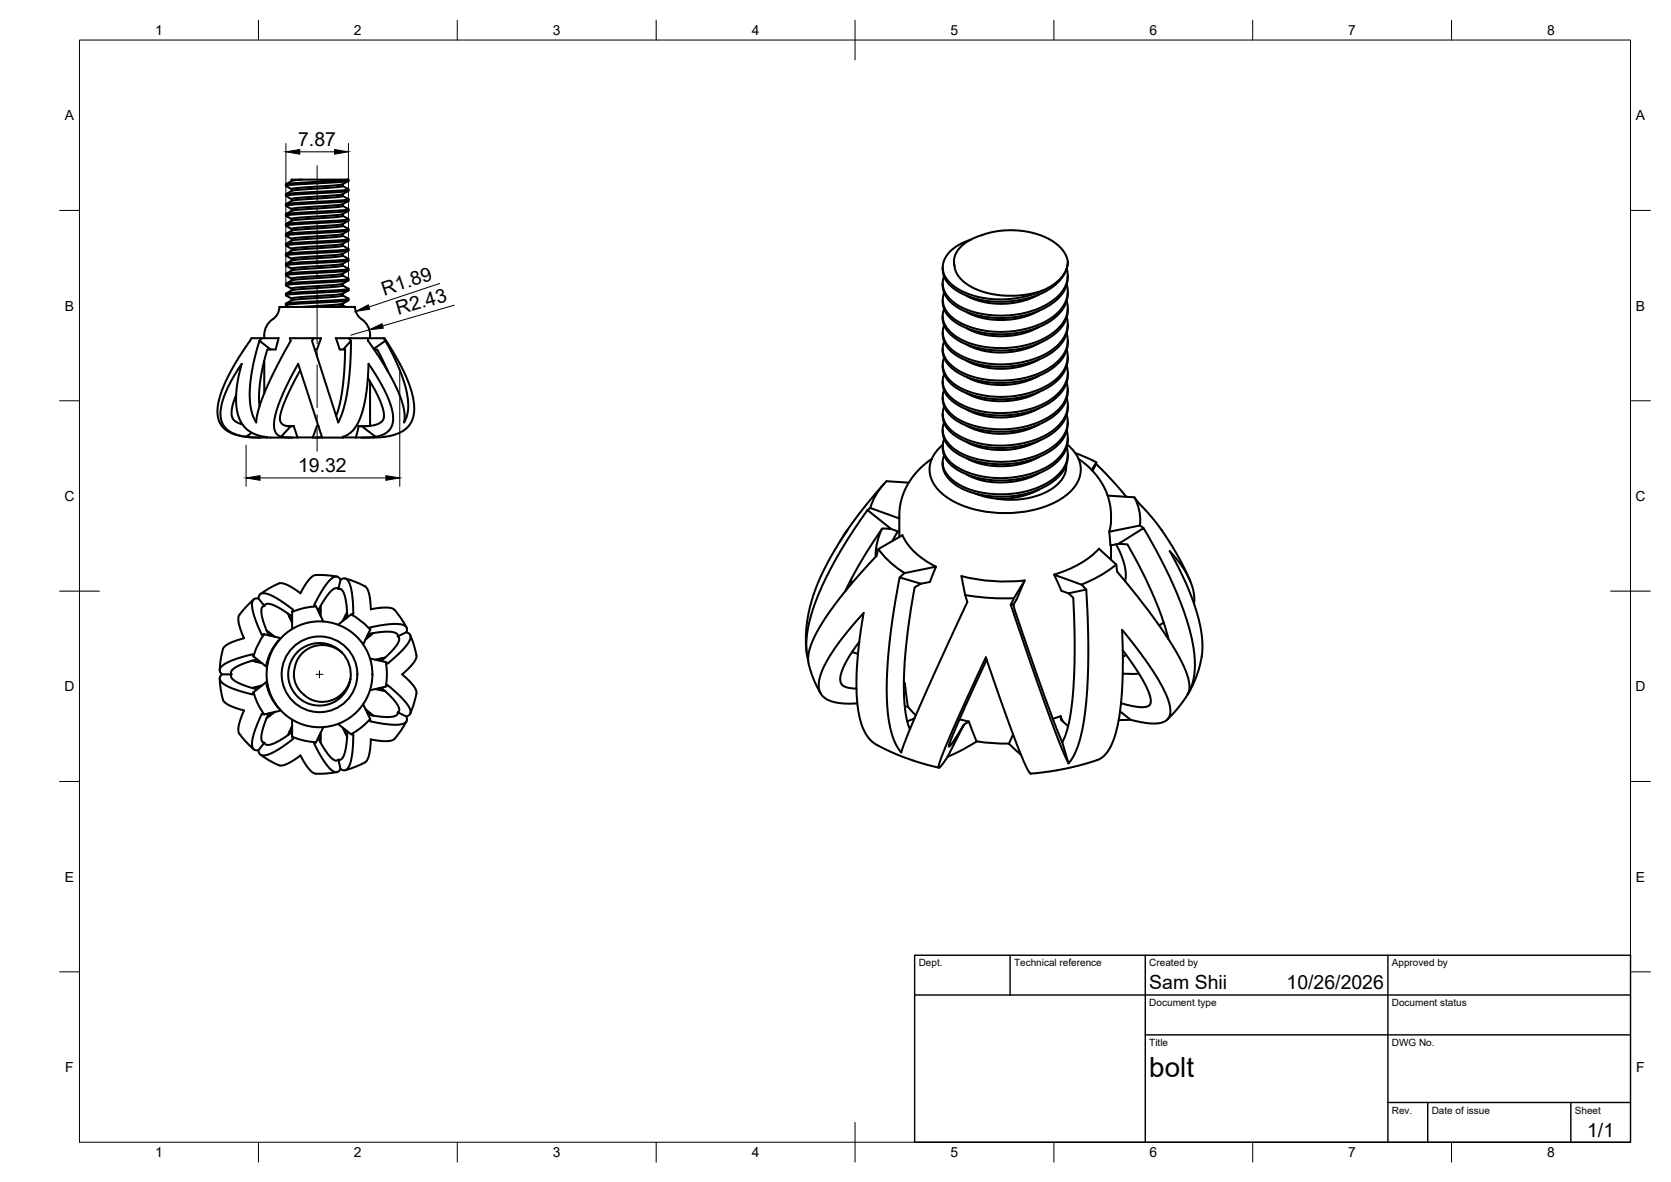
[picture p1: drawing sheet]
<svg xmlns="http://www.w3.org/2000/svg" width="420mm" height="297mm" viewBox="0 0 420 297" stroke-linecap="round" stroke-linejoin="round" font-family="sans-serif">
<!-- layer: Visible -->
<g fill="none" stroke="#000" stroke-width=".51">
<path d="M71.9 46.3v.4M71.9 53.8v.4M71.9 46.3l1.5-.9 1.9-.2 12.2-.1zM71.9 59.2l1.4 .8M71.9 49.2l1.4 .8M71.9 46.7l1.4 .8M73.3 47.5v.5M73.3 50v.5M73.3 52.5v.5M73.3 57.5v.5M75.9 45.1h-2.6v.4M86.1 58.8l-2.5 .3-9.1 .7-1.2 .2"/>
<path d="M86.1 53.8l-12 1-.8 .2v.5M86.1 51.3l-11 .9-1.8 .3M86.1 48.8l-1.6 .3-10.1 .7-1.1 .2M86.2 58.8l-.1 .5-.8 .2-11.6 .9-1.8 .9M86.2 56.8l-1.6 .3-10.7 .7-2 1M86.2 54.3l-2.3 .3-9.9 .7-.6 .1-1.5 .9M86.2 51.8l-2.1 .3-10 .7-.7 .1-1.5 .9M86.2 46.8l-2.4 .3-9.9 .7-.5 .1-1.5 .9M86.2 46.7l1.4 .9-1.6 .2-13.2 .8-.9 .2v.4M86.2 49.2l1.4 .9-2.1 .3-13.1 .8-.5 .1v.4M86.2 51.7l1.4 .9-2.6 .3-11.2 .6-1.9 .3M86.2 54.2l1.4 .9-2.9 .3-11.6 .7-1.2 .2v.4"/>
<path d="M86.2 56.7l1.4 .9-2.6 .3-12.1 .7-1 .2v.4M86.2 59.2l1.4 .9-2.2 .3-12.9 .8-.6 .1v.4M86.2 46.3v.5M86.2 56.3v.5M87.5 45.1l.1 .4-1.1 .2-12.4 .7-2.2 .3M87.6 55.5l-1.5 .8-.6 .2-9.9 .7-2.3 .3M87.6 45.5l-1.5 .8-.7 .2-9.6 .6-2.5 .4M87.6 48l-1.4 .8v.5l-.3 .1-11.6 .9-.9 .1-1.5 .9M87.6 58l-1.4 .8M87.6 53l-1.4 .8v.5M87.6 50.5l-1.4 .8v.5M87.6 57.6v.4l-1.2 .2-11.9 .7-2.6 .3"/>
<path d="M87.6 55.1v.4l-1 .2-11.8 .6-2.9 .4 1.4 .8M87.6 52.6v.4l-.8 .1-13.2 .8-1.7 .3 1.4 .8M87.6 50.1v.4l-1.1 .2-12.1 .7-2.5 .3 1.4 .8M87.6 47.6v.4l-1 .2-12.5 .7-2.2 .3M246.8 59.1l3.1-.9 3.7-.3 3.4 .1 3.7 .8 3 1.2 2.4 1.7 1.7 2 .7 2.1M246.8 59.1a9.5 9.5 0 0 0-6.7 5.2l-.2 1.7 .1 .8M70.2 77.1h19.1a3.8 3.8 0 0 0 1.6 3.1M70.3 77.1a4.1 4.1 0 0 1-2.3 3.5l-1.1 1.7-.4 1.3-.1 1.4M71.9 63.8v.4M71.9 66.3v.4M71.9 76.3v.4M71.9 71.7l1.4 .8"/>
<path d="M71.9 69.2l1.4 .8M71.9 66.7l1.4 .8M73.3 60v.5M73.3 67.5v.5M73.3 70v.5M73.3 72.5v.5M86.1 73.8l-12 1-.8 .2v.5M86.1 71.3l-10.8 .9-2 .3M86.1 68.8l-2.7 .4-8.8 .6-1.3 .2M86.1 63.8l-1.9 .3-10 .7-.9 .2v.5M86.1 61.3l-1.7 .3-10.1 .7-1 .2v.5M86.2 76.3l-2.4 .3-7.8 .5"/>
<path d="M86.2 76.8l-2.7 .3M86.2 74.3l-2.1 .3-10 .7-.7 .1-1.5 .9M86.2 71.3l-.1 .5-.8 .2-11.6 .9-1.8 .9M86.2 69.3l-1.7 .3-10.7 .7-1.9 1M86.2 66.8l-2.4 .3-9.9 .7-.5 .1-1.5 .9M86.2 64.3l-2.2 .3-9.9 .7-.7 .1-1.5 .9M86.2 61.8l-2 .3-10.1 .7-.7 .2-1.5 .8M86.2 61.7l1.4 .9-2.8 .3-10.9 .6-2 .3M86.2 64.2l1.4 .9-2.8 .3-11.4 .7-1.5 .2M86.2 66.7l1.4 .9-2.8 .3-12 .7-.9 .2v.4M86.2 69.2l1.4 .9-2.1 .3-12.4 .7-1.2 .2v.4M86.2 71.7l1.4 .9-2.6 .3-11.9 .7-1.2 .2v.4"/>
<path d="M86.2 74.2l1.4 .9-2.6 .3-11.5 .7-1.6 .2M86.2 66.3v.5M86.2 76.3v.5M86.2 76.7l.7 .4M87.6 65.5l-1.5 .8-.5 .1-9.8 .7-2.5 .4M87.6 75.5l-1.4 .8M87.6 73l-1.4 .8v.5M87.6 70.5l-1.4 .8M87.6 68l-1.4 .8v.5M87.6 63l-1.4 .8v.5M87.6 60.5l-1.4 .8v.5M87.6 75.1v.4l-1.2 .2-11.9 .7-2.6 .3 .7 .4"/>
<path d="M87.6 72.6v.4l-.6 .1-13.1 .8-2 .3 1.4 .8M87.6 70.1v.4l-1 .2-12.5 .7-2.2 .3M87.6 67.6v.4l-1.1 .2-12.1 .7-2.5 .3M87.6 65.1v.4l-1.1 .2-12.4 .7-2.2 .3M87.6 62.6v.4l-.7 .1-13.2 .8-1.8 .3 1.4 .8M87.6 60.1v.4l-1 .1-12.3 .8-2.4 .3 1.4 .8M244.1 60.2l-2 .8-2.2 1.3-1.5 1.4-1.1 1.9-.3 1.9 .4 1.6 1.1 1.6 1.7 1.5 2.2 1.2 2.4 .9 3.2 .7 2.3 .2h2.9l3.1-.4 3.1-.7 2.7-1.1-3.8 1-3.2 .3-3.9-.1-4.3-1-2.9-1.2-2.5-2-1.2-1.9-.4-2.4M261.2 78.1l-1.9 .9-1.8 .7-2.6 .5-2.6 .2-2.7-.1-2.6-.4-2.3-.7-1.7-.8M261.2 74l-1.8 .9-2.5 .8-2.3 .5-2.4 .2-2.9-.2-2.5-.4-2.2-.7-1.6-.8M268.2 67.5l.3 2.1-.5 2-1.2 2-1.5 1.5-2.6 1.7-2.3 1-3.4 1-3.4 .5h-3.4l-3.2-.4-2.9-.7-3.1-1.4-2.1-1.6-1.3-1.8-.6-1.9 .4-2M268.2 75.6l.3 2.2-.5 2.1-1.1 1.7-1.9 1.9-2.3 1.4-2.3 1.1-3.4 .9-3.6 .5h-3.4l-3.2-.4-3.7-1-2.2-1.1-2.2-1.7-1.3-2-.4-1.6 .4-1.9M268.2 71.6l.3 1.9-.5 2.2-1.2 2-1.8 1.7-1.9 1.3-2.9 1.3-3 .8-3.4 .5-3 .1-3.8-.4-3.7-1.1-2.6-1.2-1.7-1.3-1.4-1.8-.4-1.1-.2-1.2 .4-1.7"/>
<path d="M268.2 79.7l.3 1.9-.5 2.2-1.1 1.9-1.9 1.9-2.2 1.4-3 1.3-3.2 .8-3.4 .4h-3.5l-3.7-.5-3.1-1-2.3-1.2-1.8-1.4-1.2-1.7-.5-1.9 .3-2M268.5 65.8a7.7 7.7 0 0 1-4.2 6.1l-2.2 1.1M268.5 77.4l-.1 1.9-.6 1.5-1.4 2-1.8 1.6-2.2 1.3-3.3 1.3-2.5 .6-3.1 .4-2.8 .1-3.1-.3-3.4-.8-2.6-1.1-2-1.3-1.4-1.5-1-1.9-.2-1.8M268.5 73.3l-.2 2-.7 1.8-1.3 1.7-1.8 1.6-2.5 1.5-2.7 1-2.9 .7-3.5 .4-3.4-.1-2.8-.3-2.7-.8-2.9-1.3-1.9-1.4-1.3-1.3-.7-1.9-.2-1.6M268.5 69.2l-.2 2-.6 1.7-1.1 1.6-1.9 1.7-2.3 1.3-2.7 1.2-2.7 .7-3.3 .4h-4l-3.1-.4-2.4-.6-2.7-1.1-2.1-1.5-1.4-1.4-.8-1.7-.2-1.9M268.5 65.8l-.4 2-.8 1.6-1.1 1.4-2 1.6-2.2 1.3-2.6 1-3.1 .7-3.4 .4h-3.1l-3.1-.4-2.9-.8-2.2-1-2.1-1.4-1.5-1.5-.8-1.7-.2-1.9M59.4 99.3l-1 3-.1 2.4 .7 1.1 2 .9M65.2 85.6l.6-.6h4.3l-.8 2.8h-1.2M65.2 85.6l-1.7 6.7-.6 4.1-.1 2.2 .3 4.1 .4 1.6 .9 1.9 .7-3.6 1.6-4.3 3-6.5 3-5.5a.88 .88 0 0 0 .2-1.3h6a.98 .98 0 0 0-.2 1.5l6.3 19.7 1.3-3.3 1-4.3 .7-6.1 .2-6.9-1.9 2.2h.5l-.4 7.6-.7 4.9-1.2 4.2M65.2 85.6l2.9 2.2h-.9l-1.2 4.5-.8 5.7 .1 4.1M65.8 85h-1.6a.9 .9 0 0 0-1.3 .6l-3.5 5.3-2.8 5.2-.8 2.2-.9 2.7-.2 3 .2 1.1 .5 1.3 .7 1 1.3 1 1.6 .8 1.9 .5 4.5 .3M66.4 90.7v8.2"/>
<path d="M75.5 93l-3.4 6.8-1.6 4.6-.1 1.3 .4 .7 1 .6 1.3 .1M78.9 85h1.8l-1 2.8M79.1 87.8h.6M84.4 85h3.3M84.5 85l.9 2.8h.9M88.2 85.6l-.5-.6h4.8a1.6 1.6 0 0 0 .7 1.5l4.3 6.7 2.7 5.4 1.3 4.1 .2 1.6-.1 1.9 .6-1.2 .3-1.4 .1-2.9-.9-4.3-1.2-3.6-2-4.3-1.6-2.9-2.9 2.1M90.9 80.2l1.4 1.5 .6 1.2 .2 1.3M92.5 95l3 5.5 .9 2.8 .1 1.7-.5 .9-1.2 .7-1.7 .4-2.1 .1M92.5 85h3.9l.5 .6M93 84.3v.7M93 95.9v11.1M94.1 87.8h.7l2.7 5.5"/>
<path d="M96.4 85h.3l3.2 5.3 1.5 2.8 1.4 3.1 1.2 4.5 .2 2.1-.3 1.9-.4 1.1-.8 1.3-1.4 1.2-1.1 .6-1.4 .5-2.5 .4-5.4 .2M261.2 98.5l-1.7 .9-2.5 .8-4.5 .6-3-.1-2.1-.3-2.5-.7-1.9-.9M261.2 94.4l-1.6 .8-2.6 .9-2.1 .4-2.7 .3-2.9-.2-2.6-.4-2.1-.7-1.6-.8M261.2 82.2l-1.9 .9-2.3 .7-2.8 .6-2.2 .1-2.8-.1-2.2-.4-2.2-.7-1.8-.9M261.3 90.3l-1.7 .9-2.1 .7-2.3 .5-2.7 .3-2.4-.1-2.7-.3-2.2-.7-2.2-1M261.3 86.3l-1.8 .8-2.2 .7-2.5 .6-2.5 .2-2.8-.1-2.3-.4-2.1-.6-2.1-1M268.2 83.8l.3 2.1-.4 1.9-1.1 1.9-2 1.9-1.9 1.3-2.7 1.3-2.7 .8-4.1 .6h-3.2l-3.4-.3-3.2-.9-2.9-1.3-2.3-1.8-1.2-1.8-.4-1.7 .4-2M268.2 96l.3 2.1-.4 1.9-1.1 1.9-1.8 1.9-2.3 1.5-2.5 1.1-3.6 1-3.4 .5h-3l-3.4-.4-3.4-.9-2.7-1.3-2.3-1.8-1.1-1.6-.5-1.8 .4-2M268.2 87.9l.3 2.1-.5 2-1.1 1.9-1.9 1.8-1.9 1.3-2.7 1.2-3.2 1-4 .5-3.9-.1-3.8-.6-3.1-1.1-2.1-1.1-1.8-1.6-1.1-1.7-.4-1.7 .4-1.9M268.2 92l.3 2-.4 2-1.4 2.2-1.7 1.6-2.4 1.6-2.4 1-2.3 .7-4.1 .6-3 .1-3.8-.4-3-.8-3.1-1.4-2.4-1.9-1-1.5-.5-1.7 .4-2.1M268.5 97.8l-.3 2.2-.6 1.7-1.2 1.6-2 1.7-2 1.1-2.7 1.2-2.9 .7-3.3 .4-3.2 .1-2.7-.3-3.4-.8-2.4-1-2.5-1.7-1.2-1.3-.9-1.8-.2-1.8M268.5 93.7l-.2 2-.8 2-1.3 1.6-2.1 1.8-2.6 1.4-2.2 .8-2.7 .7-3.3 .4-3.8-.1-3-.4-2.6-.7-2.2-1-2.3-1.5-1.3-1.3-.9-1.7-.2-2"/>
<path d="M268.5 89.6l-.2 2.2-.9 2-1.5 1.8-1.6 1.3-2.7 1.4-2.5 1-2.7 .6-3.1 .4h-2.9l-3.3-.4-3.2-.8-2.1-.9-2-1.2-1.6-1.6-.9-1.7-.3-2M268.5 85.5l-.2 2.1-.5 1.5-1.5 1.9-1.8 1.6-2.4 1.4-3 1.2-2.9 .7-2.5 .3h-3.1l-3.3-.3-2.6-.6-2.9-1.1-1.7-1-1.9-1.9-1-1.9-.2-1.8M268.5 81.5l-.2 1.9-.8 1.9-1.2 1.8-1.9 1.5-2.3 1.3-2.6 1.1-3.1 .7-3.1 .4h-3.4l-3-.4-3.5-.9-2.3-1.1-1.6-1.1-1.6-1.8-.7-1.5-.2-1.8M61.9 109.8l5.4 .1M63.3 108.8l-1.4 1-2-.4-1.3-.5-1.1-.6-.9-.8-.7-1.1-.4-1.2v-2.6l.9-3.2 1.6-3.5 2.8-4.5-1.2 5.3-.2 4.2 .4 3.4 1 2.2 1.9 1.9 2.7 1.1 2.1 .4 6.1 .1M67 109.9h.1M70.7 109.8l-1-.7-.7-1.1-.1-1.6 .3-2 .8-2.7 1.3-3.1 3.7-7.2 5.9 18.4-2.3 .1M72.3 107.1h1.6h-.8l-2.4 2.7 4.1 .1M73.9 107.1l.9 2.8M74.8 109.9h3.8M74.8 109.9h.1M78.7 109.9h.1"/>
<path d="M79.3 110h7M79.7 107.1l-1 2.8M80.1 107.1h-.4h.4M86.3 109.9h3.2M89.5 109.9h.1M90.2 107.1l-.7 2.8M92.3 107.1h-2.1h.8l3.4 2.7-4.9 .1M94.4 109.8l2.1-.7 1.5-1.1 .7-1.5 .1-2.1-.6-2.6-1.1-2.9-2.3-4.2-2.1-3.3-.6 7.2-1.1 5.4-1 2.4-1 1.4-1.1 1.2-1.7 .8 .1 .2M234.3 115.3l-2.5 2-1.6 1.7-1.7 2.3-1.2 2.4-.7 2.2-.4 2.3-.1 6.7M261.2 114.8l-1.9 1-2 .6-2.4 .6-2.6 .2-2.7-.1-2.6-.4-2.3-.7-1.7-.9M261.2 110.7l-1.8 .9-2.7 .9-2.6 .5-2.3 .1-2.6-.1-2.4-.5-2.4-.7-1.4-.8M261.3 118.9l-1.7 .8-2.6 .9-2.4 .5-2.4 .1-2.9-.1-2.2-.3-2.3-.7-1.8-.9"/>
<path d="M261.3 106.7l-1.8 .8-2.6 .9-2.2 .4-2.5 .2-2.7-.1-2.3-.4-2.3-.6-1.9-1M261.3 102.6l-2.1 1-2.3 .7-3.2 .5-1.9 .1-2.6-.1-2.4-.4-2-.7-1.8-.8M268.1 116.9l-.2 1.9-1 1.8-1.5 1.6-2.2 1.4-2.9 1.1-3.1 .7-3.9 .2-2.7-.3M268.2 104.2l.3 2.3-.4 1.6-1 1.9-1.8 1.8-2.6 1.7-2.3 1.1-3.4 .9-3.4 .5h-3.4l-3.4-.4-3.6-1-2.5-1.2-2-1.6-1.1-1.6-.6-2 .4-2M268.2 112.4l.3 2.1-.5 2.1-1.1 1.8-1.9 1.8-2.3 1.5-2.3 1-3.4 1-3.6 .5h-3.4l-3.2-.4-3.7-1.1-2.2-1.1-2.2-1.7-1.3-1.9-.4-1.6 .4-2M268.2 100.1l.3 1.9-.4 2.1-1.2 2-2 2-2.3 1.4-2.9 1.2-3.3 .9-3.2 .3h-3.7l-3.5-.5-2.7-.9-3-1.5-1.8-1.5-1.1-1.7-.4-1.7 .4-1.9M268.2 108.3l.3 2-.5 2.1-1.2 2-1.8 1.7-1.9 1.3-2.9 1.3-3 .9-3.4 .5h-3l-3.6-.3-3.4-.9-3.1-1.4-1.9-1.5-1.3-1.9-.4-1.7 .3-2.1M268.4 111.7a7.4 7.4 0 0 1 2.4 9.8 16.1 16.1 0 0 1-9.8 6.4 29.8 29.8 0 0 1-22.3-2.5 8.7 8.7 0 0 1-4.9-8.3 8.4 8.4 0 0 1 3.2-5.3M268.5 114.1l-.1 1.9-.6 1.5-1.4 2-1.8 1.6-2.2 1.4-2.9 1.2-2.9 .7-3.1 .4h-3.2l-3.4-.4-2.7-.7-2.6-1-2.4-1.7-1.3-1.5-.7-1.5-.2-1.9M268.5 110l-.2 2-.7 1.8-1.3 1.7-1.8 1.6-2.5 1.5-2.7 1-2.5 .7-3.5 .4h-3.8l-2.8-.4-2.7-.7-2.2-1-2.4-1.5-1.5-1.6-.7-1.5-.2-1.9M268.5 105.9l-.3 2.3-.7 1.7-.9 1.4-2.2 1.8-2 1.2-2.7 1.1-2.7 .7-3.3 .5-2.9 .1-3.5-.4-3-.7-2.8-1.2-2.1-1.4-1.3-1.4-.9-1.8-.2-1.8M268.5 101.9l-.1 1.8-.6 1.6-1.2 1.7-2.1 2-2.1 1.2-2.9 1.2-3.3 .8-3.3 .4-3.4-.1-2.6-.3-2.7-.7-2.8-1.2-2-1.4-1.5-1.6-.7-1.6-.2-1.8"/>
<path d="M270.4 113.9l5.3 2.3M271.2 115.3l3.4 2.9 1.6 2 1.2 1.8 1.4 3.6 .6 3.7a11.4 11.4 0 0 1-.5 4.3M274.5 118.1l1.2-1.9-.1 .4-.9 1.7M275.6 116.6l3 3 4.6 5.2M211.2 136.2l1.9-3-3.1 4.9-2.7 4.9-1.7 3.6-1.2 3.4-1.1 4.2-.5 3.1-.2 4.1 .3 3.1M218.1 128.2l-4.8 7-3 5.1-2.7 5.1-2.2 4.8-1.4 4.1-1 4.4-.3 3.9 .5 3.5M218.1 128.2l6 4.7-2.2-.1-6.1 9.4-3.3 6.4M218.1 128.2l.7-.5 7.3 2.6M220.9 138a22.7 22.7 0 0 0 6.5 6M221.6 133.1l-1.1 3.7-.3 3.1M222.2 121.7l-6.1 7.3-4 5.6M224.1 132.9l2 .8"/>
<path d="M225.7 133.5l-1.3 2.5M226.9 134.5l-6 3.5-.3 .9a2.15 2.15 0 0 1-1.1 1.7l-6.4 7.3-5.2 6.9-3.1 5.3-1 2.2-.5 2a13.4 13.4 0 0 0 1.8 7.6l1.3 2.4M226.9 134.5a16.8 16.8 0 0 0 8.4 7.9M228.5 121.3l-5.6-.4a15.9 15.9 0 0 0-4.1 6.7M245.3 124a19 19 0 0 0 5.3 1.3M261.3 123l-2.2 1-2.6 .8-3 .5h-2.9M278.5 124.6l6.7 .4 1.1 1.4 4.2 4.6 2.4 3.4 3.7 6.1 2.7 5.6M278.9 133.6l.3 3.5 2.1-.4M279.4 137v3.7M280.6 136.8l1.3 2.6 .8 2.6 .4 2.4-.2 1.7M285.2 125a11.9 11.9 0 0 1 1.4 7M286.6 132.1l.9 .6"/>
<path d="M286.6 132.1l-7.7 1.5M63.8 150.6l-2.1 2.1a4.8 4.8 0 0 0-1.8 2.4l.2 2 1.3 3.3-3.1 1-1.9 1.1a3 3 0 0 0-.7 2.3l-.5 3.6M65 150.4h-.8l-.6 .4-.2 .8v1l.9 3.4 1.5 3.5 .6-.1 4.2 1M66.4 159.4a17.1 17.1 0 0 0-2.7 5.6M66.5 152.3l.6-.5 1.5 .2 2.3 1.2 2.5 1.8M66.5 152.3l-1.5-1.9 .2-.8 .6-.5h1.1l1.8 .7 2.5 1.6 2.3 1.7 .2 .1-.3 .6v4.3M66.5 152.3l-.7 .5v1.6l.7 2.6 1.1 2.7M67 158.4l2 1.6M67.8 159l.4 .8M72.4 154.2l1 2.3M72.8 155.1l.6 .5M79.5 152.4h-.7a17.1 17.1 0 0 0-5.3 1.4"/>
<path d="M80 153.5l1.3-2.4 1.5-2.2 1.4-1 .5-.1 .4 .2 .5-2.3-.6-.7-.6-.1-.5 .2-1.4 1.2-1.7 2.4-1.8 3.3 .5 .4 1.8 3.8M80.6 152.3v2.6M80.6 153.3l-.4 .7M84.7 144.9l-2.6-.3a5.8 5.8 0 0 0-3.3 .1l-1.4 1.3-1.9 3.1-2.9-2-1.8-.6a3.1 3.1 0 0 0-2.2 .8l-3.1 2M85.1 148h.4l.4 .2 .7 1.3 .5 2.7 .2 3M85.6 145.7l.7-.3 .7 .1 .6 .6 .4 .8 .6 3.3 .2 4-.5 .2-3.3 2.6M86.8 145.4l3.5 1.2a3.2 3.2 0 0 1 2 1.3l.7 2.1 .2 3.1 3.2-.4 2.2 .2a3.1 3.1 0 0 1 1.6 1.7l2 3.1M86.8 154.7v.8M87.3 153.8l-1.2 2.3M88.3 154.4a17.1 17.1 0 0 1 4.8 3.9M93.1 158.3v-.6l3.7-.7 2.3-.2 2.4 .3 .6 .4 .2 .6-.1 .8-2.2 1-.3-.7-1.6-.4h-2.5l-3 .5M93.1 158.3l-1.8 3.7"/>
<path d="M93.1 159.7l-.8 .2M93.9 159.1l-2 1.6M100 159.9l.4 .7-.7 1.6-1.3 1.6-2.6 2.3M102.2 158.9l.8 .4 .2 .6-.1 .8-.6 1.1-1.6 1.8-2.8 2.6-.6 .5-.5-.3M103.1 159.6l1.2 3.5a2.95 2.95 0 0 1 .3 2.4l-1.3 1.9-2.2 2.1 2.3 2.1 1.2 1.9a2.9 2.9 0 0 1-.3 2.4l-1.2 3.4M214 145.5l.1 1.2M227.4 144l7.9-1.6-1.5 3.8M227.4 144l-1.2 1.1M231.5 146.7l-5.3-1.6-1.7 10-.9 6.5-.6 9.8 .2 7.5 .6 4 .6 2.1 1 2.4 1.2 1.7 1.5-4.2 3-7.1 11.8-25.8a2.21 2.21 0 0 0-.1-2l-.1-.5M231.5 146.7l-1.5 .9-1.6 10.1-.9 9-.2 4.6 .2 5.9 .4 3.2 .9 2.9M233.8 146.2l-2.3 .5M242.7 149.5l5.6 .7 6.6 .1"/>
<path d="M254.1 152l9.3 26.8 3.5 9 1.8 4M254.8 151.9l.3 1.3 5.8 16.8 3.8 10.5 2.4 6M257.6 145.9a44.8 44.8 0 0 1-15.9-1.1l1 4.7M257.6 145.9l-2.7 4.5-.8 1.6M257.6 145.9l-2 4.8-.8 1.2-.7 .1M265 144.4l6.9 2.5 1.2 1.3M266.9 148.5l1.8 .6M268.7 149.1l4.4-.9 .5 13.3-.2 10.9-.9 9-1.4 5.9-1.1 2.6-1.3 1.9-1.6-5.3 1.3-3.2 .7-3.2 .6-5 .3-4.6 .2-9.8-.3-10.5zM280.7 141.9l-.8 .6a33 33 0 0 1-8 4.4M280.7 141.9l-4.4-4a24.4 24.4 0 0 1-11.2 6.5l1.8 4M280.7 141.9l.1 .9a2.02 2.02 0 0 0 .9 1.9l7.3 9.1 4.5 6.3 2.2 3.6 1.8 3.5 1.3 3.5 .3 2.2-.5 1.6M292.6 156.4l-1.2 .7"/>
<path d="M293.6 159.8l-.3 .1M300.2 151.7l-.1-2.8-1-3.3-2.2-3.7-2.8-3.4 3.3 6.3 2.1 4.9 1.7 5.3 1 4.6 .1 4.2-.6 3.5-1.1 3.3-1.9 3.9M55.2 170.5l.3 2.7a5.7 5.7 0 0 0 .8 3.1l2 1.2 3.1 1-1.2 3.3-.3 1.9a3.1 3.1 0 0 0 1.3 2l2.6 2.6M58.2 169.5l-.1 .5 .2 .4 1 .9 1.9 .9 3.4 1M58.2 169.5h-2.4l-.5 .8 .1 .7 .8 .9 1.3 .7 2.3 .9 3.4 .9 .2 .1 .3-.5 3.2-2.6M63.4 166l2.4 .7M63.7 165l-.3-.5-1 .2-2.9 .8-2.9 1.3-.7 .5-.6 .9 .1 .7 .4 .6M63.7 165l3.2 2.5M63.7 174l.2 .6M63.9 174.6a17.1 17.1 0 0 0 2.5 4.9M64.3 172.6l.8 .3M64.6 165.7l-2.7 .8-2.4 1.1-1.3 1-.1 .3 .1 .6"/>
<path d="M65.1 166.1l-.8 .2M65.8 172.3l-2.4 .6M66.9 171.4a12.6 12.6 0 0 0 3.4 6.8M67.1 172.3l.2 .1M67.3 166.5l-.2 .1M67.4 173.4h.2M67.6 165.5l-.2 .1M68.2 179.1l-.4 .8M69 178.9l-2 1.6M69.2 162l.1 .1M69.3 176.9l-.1 .1M69.8 161.2h.1"/>
<path d="M69.9 177.7h-.1M70.3 160.7a12.6 12.6 0 0 0-3.4 6.8M70.6 178.6l-4.2 .9-.6-.1-1.6 3.8-.7 2.4-.1 1.8 .1 .5 .5 .5 1 .1 1.5-1.8-.4-.2-.3-.3-.1-1.5 .6-2.2 1.3-3.2M74.7 163.9l1.1-.9 1.5-.8 1.2-.4 1.7-.2 1.6 .1 1.3 .4 1.4 .7 1.5 1.1-1.5-.9-1.7-.7-1.5-.2-2 .2-1.7 .6-1.2 .9-1 1.1-.9 1.5a6.9 6.9 0 0 0 2.7 8.8l1.6 .8 1.7 .4 1.5-.1 1.8-.5 1.4-.7 1.4-1.4 .9-1.4 .6-1.7-.6 2.1-.9 1.5-1.5 1.5-1.3 .8-1.8 .7-1.5 .1-1.8-.1-1.9-.7-1.6-1.1-1.2-1.3-.8-1.3-.6-2-.1-1.8 .4-2 .7-1.6zM86 164a7.9 7.9 0 0 1 2.1 6.6M91.3 177l1.8 3.7M91.9 178.2l2 1.6M92.3 179.1l.8 .1M93 165.5l4 .9M94.3 173.2l2.5 .5M95.2 173l.7 .5M95.8 172.8l2.5 2.3 1.6 1.9 .5 1.2-.1 .5-.3 .3 2.2 1.1 .8-.6 .2-.5-.1-.7-1-1.7-1.6-1.8-3-2.6-.5 .4-4 .9"/>
<path d="M95.9 165.4l-.7 .6M96.8 165.3l-2.5 .5M97 166.4l.1 .6a17.1 17.1 0 0 1-.1 5.5M100 179l-.1 .5-.3 .3-1.4 .4-2.8-.1-2.8-.5M214.2 163.9l1.5 .4M215.6 176.8l-4.6-.1-1.6-.3-1.4-.6-.9-.6-.7-.9-.5-1.2v-1.3l.2-1.4 .6-1.8 1.9-3.7 3.7-5.3 4.8-5.6-1.4 10.5-.3 4.5-.1 4.4 .3 3.6 .4 2.6 .6 2.3 .7 1.9 .9 1.4 .9 1 1.1 .9 2.1 1.1 6.1 2.5 7.7 2.2M216.1 161.3l-2.4 3.4-1.4 2.4-.7 1.9-.3 1.5 .1 1 .7 .9 1.3 .5 1.9 .1M227.3 171.4l.2 .4h-.2M227.5 171.8l.8 5.7M228.3 177.5l2 2.2M228.3 177.5l-.8 .1M248.1 165.8l-5 10.9-4 9-.5 1.9 1.1-1.2 2.7-4.3-4.1 8.1"/>
<path d="M266.7 180l.5 1.3M266.7 180l-2 .6M266.7 180a3 3 0 0 0 1.7 2.3l.2 .2M281.6 178.8l2.7 2.1 2.7 .6 2.7 .3 1.8-.1 1.5-.5 .8-.8 .5-1.4-.1-1.6-.7-2.1-2.1-4.3-3.6-5.4-5.7-7.3 .2 10-.5 9-.6 3.9-.7 3.1-.8 2.4-.9 1.7-.9 1.2-1.3 1.1-2.9 1-8 1.9-6.6 .8-1-1.5-2.4-5.8-7.8-21.9-9.6 21.2-1.8 4.5-.4 1.4v.6l.7-.6 1.5-2.1M282.3 163.4l3 4.1 2.4 4.1 1.2 2.7 .5 1.9-.1 .6-.4 .5-1.2 .4-2.3-.1-3.5-.9M282.3 169.3h4.1M283.2 164.6l-.9 .5M293.8 160.6l-1-3.7-1.4-3.9-1.9-4.5-3.4-7-2.6-4.7-2.2-.1 6.2-4 3.8 6.7 3.7 7.5 2.6 6.4 1.7 5.4 .8 4.2 .3 4.9-.5 3.8-1.3 2.9M298.6 174.5l-2.2 3.1-2.9 3.3M65.5 189.6l2.8 1.8a3.6 3.6 0 0 0 2.5 1l2.1-.8 2.6-1.7 1.5 2.5 1.7 1.8a3 3 0 0 0 2.4 .2l3.6-.4M73.4 183.4l-.6 .5M73.4 180.9v4.3l.3 .5-3.6 2.6-2.8 1.4-1.3 .2-.5-.2-.4-.5-.1-.7"/>
<path d="M73.4 184l-2.3 1.6-2.6 1.4-1.3 .2-.5-.2-.2-.3M73.4 182.4l-1 2.3M73.5 185.1a17.1 17.1 0 0 0 6 1.4M79.5 186.5l-.5 .4 .4 .8 1.9 3.3 1.6 2.2 1.4 .8 .8-.1 .5-.7M80 185.5l1.8 3.1 1.4 1.7 1.1 .8 .8-.2M80.2 184.9l.4 .8M80.6 184.1v2.5M81.3 182.7l-1.8 3.8M85 181.9l3.3 2.6M86.1 182.8l1.2 2.3M86.8 183.4v.9M87.3 183.8l-.1 2.6-.5 2.9-.7 1.3-.4 .3h-.5l.5 2.3 .7 .4 .6-.1 .6-.4 .7-1.9 .5-3.1 .1-2.9v-.5l-.5-.2"/>
<path d="M93.1 180.7a17.1 17.1 0 0 1-4.8 3.8M102.2 180.1l.1 .7-.2 .6-.6 .5-1.4 .2-3.7-.2-3.1-.6h-.2v-.6M102.2 181.3l-1.6 2.5a5 5 0 0 1-1.9 2.2l-2.3 .3-3.2-.5-.2 3.2-.7 2.1a3.2 3.2 0 0 1-2 1.2l-3.5 1.3M230 180.5l-1.9 .8M241.3 180.7l2.3 .6M243.6 181.3l-1.2 .8M243.6 181.3l2 5M245.6 186.3l4.4 .5 3.7 .1M245.6 186.3h.1M245.6 186.3l-3.7 2.2-3.6 1.7M253.7 186.9l3 2.8M253.7 186.9h.1"/>
<path d="M254.7 184.6l-1 2.3M284.3 180.9l-3 .1"/>
<circle cx="80.3" cy="169.5" r="13.3"/>
<circle cx="80.3" cy="169.5" r="9.5"/>
</g>
<!-- layer: BORDER -->
<g fill="none" stroke="#000" stroke-width=".25">
<path d="M20 10.1h390v276.9h-390zM65 5.1v5M115 5.1v5M165 5.1v5M215 5.1v10M265 5.1v5M315 5.1v5M365 5.1v5M15 52.9h5M410 52.9h5M15 100.7h5M410 100.7h5"/>
<path d="M15 148.6h10M405 148.6h10M15 196.4h5M410 196.4h5M15 244.2h5M410 244.2h5M65 287v5M115 287v5M165 287v5M215 282.1v9.9M265 287v5M315 287v5"/>
<path d="M365 287v5"/>
</g>
<!-- layer: TITLEBLOCK -->
<path d="M230 240.1h180v46.9h-180zM230 250h180M254 240.1v9.9M288 240.1v46.9M349 240.1v46.9M288 260.1h122M349 277.1h61M359 277.1v9.9M395 277.1v9.9" fill="none" stroke="#000" stroke-width=".36"/>
<!-- layer: FD_Dimensions -->
<path d="M71.9 36.1v35.6M75.4 38.1h8.7M87.6 36.1v34.4M110.6 71.2l-17.8 6M114.2 76.7l-18 5.2M92.9 82.9l-4.7 1.3M100.5 93.5v28.7M61.9 111.9v10.3M65.4 120.1h31.6" fill="none" stroke="#000" stroke-width=".25"/>
<path d="M71.9 38.1l3.5-.5v1.1zM84.1 37.6l3.5 .5-3.5 .6zM89.4 78.3l3.2-1.7 .3 1.1zM92.9 82.9l3.2-1.5 .3 1.1zM61.9 120.1l3.5-.6v1.2zM97 119.5l3.5 .6-3.5 .6z" fill="#000" stroke="#000" stroke-width=".25"/>
<!-- layer: Smart Centers -->
<path d="M79.7 41.6v8.8M79.7 52.2v1.8M79.7 55.8v10.7M79.7 68.3v1.7M79.7 71.8v8.8M79.7 80.7v5.6M79.7 88.1v1.8M79.7 91.7v10.7M79.7 104.2v1.8M79.7 107.8v5.6M79.4 169.5h1.8M80.3 168.6v1.8" fill="none" stroke="#000" stroke-width=".25"/>
<text font-size="7" x="289" y="270.6">bolt</text>
<g font-size="4.9">
<text x="75" y="36.7">7.87</text>
<text x="96.6" y="74.3" transform="rotate(-18 96.6 74.3)">R1.89</text>
<text x="100.1" y="79.3" transform="rotate(-16 100.1 79.3)">R2.43</text>
<text x="75" y="118.6">19.32</text>
<text x="289" y="248.5">Sam Shii</text>
<text x="323.5" y="248.5">10/26/2026</text>
<text x="399.1" y="285.7">1/1</text>
</g>
<g font-size="3.5">
<text x="39" y="8.8">1</text>
<text x="89" y="8.8">2</text>
<text x="139" y="8.8">3</text>
<text x="189" y="8.8">4</text>
<text x="239" y="8.8">5</text>
<text x="289" y="8.8">6</text>
<text x="339" y="8.8">7</text>
<text x="389" y="8.8">8</text>
<text x="16.3" y="30.2">A</text>
<text x="411.3" y="30.2">A</text>
<text x="16.3" y="78">B</text>
<text x="411.3" y="78">B</text>
<text x="16.2" y="125.9">C</text>
<text x="411.2" y="125.9">C</text>
<text x="16.2" y="173.7">D</text>
<text x="411.2" y="173.7">D</text>
<text x="16.3" y="221.6">E</text>
<text x="411.3" y="221.6">E</text>
<text x="16.4" y="269.4">F</text>
<text x="411.4" y="269.4">F</text>
<text x="39" y="290.8">1</text>
<text x="89" y="290.8">2</text>
<text x="139" y="290.8">3</text>
<text x="189" y="290.8">4</text>
<text x="239" y="290.8">5</text>
<text x="289" y="290.8">6</text>
<text x="339" y="290.8">7</text>
<text x="389" y="290.8">8</text>
</g>
<g font-size="2.5">
<text x="231" y="242.9">Dept.</text>
<text x="255" y="242.9">Technical reference</text>
<text x="289" y="242.9">Created by</text>
<text x="350" y="242.9">Approved by</text>
<text x="289" y="252.8">Document type</text>
<text x="350" y="252.8">Document status</text>
<text x="289" y="262.9">Title</text>
<text x="350" y="262.9">DWG No.</text>
<text x="350" y="279.9">Rev.</text>
<text x="360" y="279.9">Date of issue</text>
<text x="396" y="279.9">Sheet</text>
</g>
</svg>
